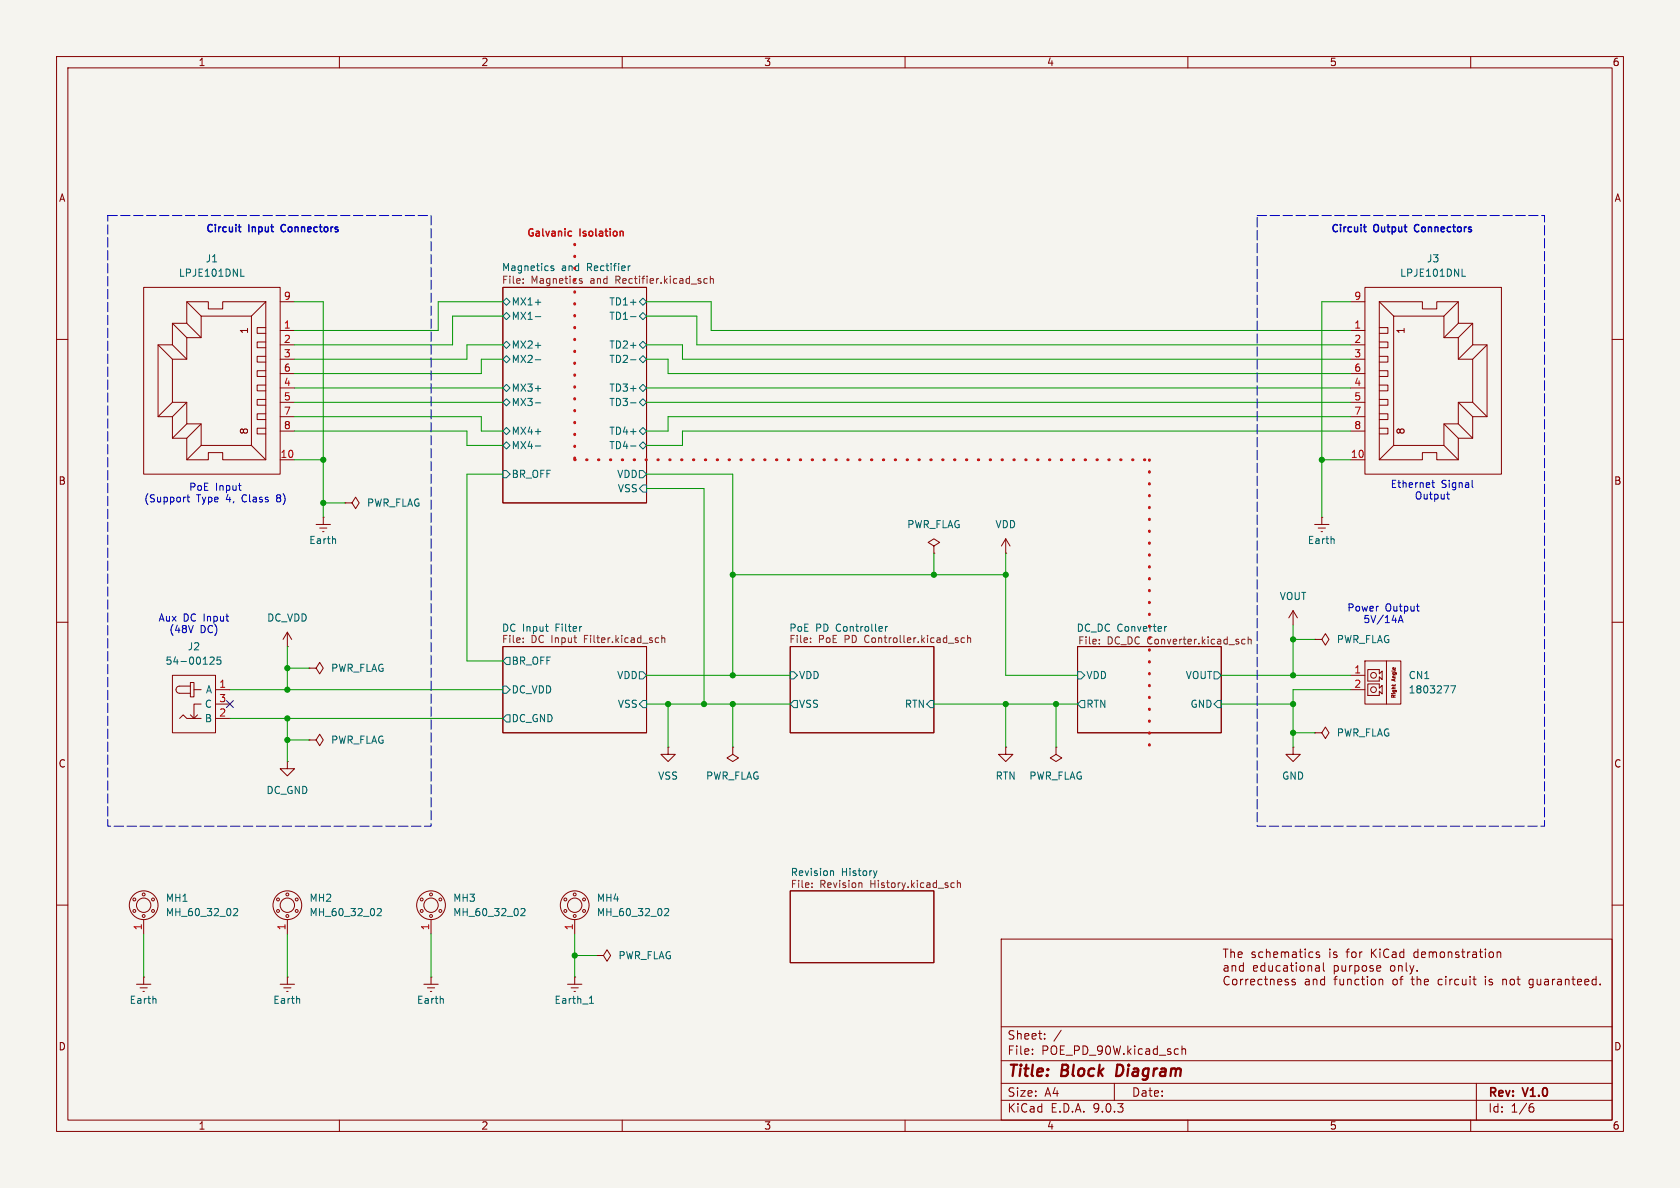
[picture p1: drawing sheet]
<svg xmlns="http://www.w3.org/2000/svg" width="297mm" height="210mm" viewBox="0 0 297 210" stroke-linecap="round" stroke-linejoin="round" font-family="sans-serif">
<path d="M0 0h297v210h-297z" fill="#f5f4ef" stroke="#f5f4ef" stroke-width=".18"/>
<g fill="none" stroke="#840000" stroke-width=".18">
<path d="M10 10h277v190h-277zM12 12h273v186h-273zM60 10v2M110 10v2M160 10v2M210 10v2M260 10v2M25.4 50.8h24.1v33h-24.1zM30.5 57.2l2.5 2.5M33 53.3h3.8v1.3h2.6v-1.3h7.6v28h-7.6v-1.3h-2.6v1.3h-3.8v-3.8h-2.5v-3.8h-2.6v-12.7h2.6v-3.8h2.5zM33 53.3l2.6 2.6M33 57.2l2.6 2.5"/>
<path d="M35.6 55.9h8.8v22.8h-8.8v-3.8h-2.6v-3.8h-2.5v-7.6h2.5v-3.8h2.6zM47 57.9h-1.5v1h1.5M47 53.3l-2.6 2.6M49.5 53.3h2.6M49.5 58.4h2.6M88.9 50.8h25.4v38.1h-25.4zM238.8 53.3h2.5M238.8 58.4h2.5M241.3 50.8h24.1v33h-24.1zM243.8 53.3h7.7v1.3h2.5v-1.3h3.8v3.9h2.5v3.8h2.6v12.7h-2.6v3.8h-2.5v3.8h-3.8v-1.3h-2.5v1.3h-7.7zM243.8 57.9h1.6v1h-1.6M243.8 53.3l2.6 2.6"/>
<path d="M246.4 55.9h8.9v3.8h2.5v3.8h2.5v7.6h-2.5v3.8h-2.5v3.8h-8.9zM257.8 53.3l-2.5 2.6M257.8 57.2l-2.5 2.5M260.3 57.2l-2.5 2.5M10 60h2M27.9 61l2.6 2.5M30.5 71.1l-2.6 2.6M30.5 61l2.5 2.5M33 71.1l-2.5 2.6M33 74.9l-2.5 2.6M35.6 74.9l-2.6 2.6M35.6 78.7l-2.6 2.6"/>
<path d="M44.4 78.7l2.6 2.6M47 60.5h-1.5v1h1.5M47 63h-1.5v1h1.5M47 65.5h-1.5v1h1.5M47 68.1h-1.5v1h1.5M47 70.6h-1.5v1h1.5M47 73.2h-1.5v1h1.5M47 75.7h-1.5v1h1.5M49.5 61h2.6M49.5 63.5h2.6M49.5 66h2.6M49.5 68.6h2.6"/>
<path d="M49.5 71.1h2.6M49.5 73.7h2.6M49.5 76.2h2.6M238.8 61h2.5M238.8 63.5h2.5M238.8 66h2.5M238.8 68.6h2.5M238.8 71.1h2.5M238.8 73.7h2.5M238.8 76.2h2.5M243.8 60.5h1.6v1h-1.6M243.8 63h1.6v1h-1.6"/>
<path d="M243.8 65.5h1.6v1h-1.6M243.8 68.1h1.6v1h-1.6M243.8 70.6h1.6v1h-1.6M243.8 73.2h1.6v1h-1.6M243.8 75.7h1.6v1h-1.6M246.4 78.7l-2.6 2.6M255.3 74.9l2.5 2.6M255.3 78.7l2.5 2.6M257.8 71.1l2.5 2.6M257.8 74.9l2.5 2.6M260.3 71.1l2.6 2.6M260.3 61l-2.5 2.5"/>
<path d="M262.9 61l-2.6 2.5M285 60h2M49.5 81.3h2.6M55.9 92.7h2.5M56.5 93.3h1.3M57 94h.3M57.1 91.4h.1M57.1 91.4v1.3M61 88.9h1.2l.7-1 .6 1-.6 1-.7-1M61 88.9h.1M165.1 96.5l1-.6-1-.6-1 .6 1 .6v1.3M165.1 97.8h.1"/>
<path d="M177.8 97.8h.1M177.8 95.3l-.8 1.2M177.8 95.3l.8 1.2M177.8 95.3v2.5M232.4 92.7h2.5M233 93.3h1.3M233.6 94h.2M233.7 91.4h.1M233.7 91.4v1.3M238.8 81.3h2.5M10 110h2M30.5 119.4h7.6v10.1h-7.6z"/>
<path d="M50.8 114.3h.1M50.8 111.8l-.8 1.2M50.8 111.8l.8 1.2M50.8 111.8v2.5M54.6 118.1h1.3l.6-1 .6 1-.6 1-.6-1M54.6 118.1h.1M88.9 114.3h25.4v15.2h-25.4zM139.7 114.3h25.4v15.2h-25.4zM190.5 114.3h25.4v15.2h-25.4zM228.6 108l-.8 1.2M228.6 108l.8 1.2M228.6 108v2.5"/>
<path d="M232.4 113h1.3l.6-1 .6 1-.6 1-.6-1M232.4 113h.1M238.8 119.4h2.5M241.3 116.8h6.3v7.7h-6.3zM241.8 118.4h2v.7l.5-.5v1.5l-.5-.5v.8h-2zM245.1 116.8v7.7M285 110h2M31.7 127l.7-.6 .6 .6h2.6M33.7 120.7h.6v2.5h-.6zM33.7 121.3h-2a.63 .63 0 0 0-.6 .6 .63 .63 0 0 0 .6 .7h2M33.7 126.4l.6 .6M34.3 121.9h1.3"/>
<path d="M34.9 126.4l-.6 .6M35.6 124.5h-1.3v2.5M38.1 121.9h2.5M38.1 124.5h2.5M38.1 127h2.5M50.8 134.6v1.3h1.3l-1.3 1.3-1.3-1.3h1.3M50.8 134.6h.1M54.6 130.8h1.3l.6-1 .6 1-.6 1-.6-1M54.6 130.8h.1M118.1 132.1v1.3h1.3l-1.3 1.2-1.3-1.2h1.3M118.1 132.1h.1M129.5 132.1v1.3l1.1 .6-1.1 .6-1-.6 1-.6"/>
<path d="M129.5 132.1h.1M177.8 132.1v1.3h1.3l-1.3 1.2-1.3-1.2h1.3M177.8 132.1h.1M186.7 132.1v1.3l1 .6-1 .6-1-.6 1-.6M186.7 132.1h.1M228.6 132.1v1.3h1.3l-1.3 1.2-1.3-1.2h1.3M228.6 132.1h.1M232.4 129.5h1.3l.6-1 .6 1-.6 1.1-.6-1.1M232.4 129.5h.1M238.8 121.9h2.5M241.8 120.9h2v.8l.5-.5v1.5l-.5-.5v.7h-2zM246.2 121v.3"/>
<path d="M246.7 121l-.1 .2h-.6M139.7 157.5h25.4v12.7h-25.4zM10 160h2M24.1 174h2.6M24.8 174.6h1.2M25.3 175.3h.2M25.4 172.7h.1M25.4 162.6v2.5M25.4 172.7v1.3M49.5 174h2.6M50.2 174.6h1.2M50.7 175.3h.2"/>
<path d="M50.8 172.7h.1M50.8 162.6v2.5M50.8 172.7v1.3M74.9 174h2.6M75.6 174.6h1.2M76.1 175.3h.2M76.2 172.7h.1M76.2 162.6v2.5M76.2 172.7v1.3M100.3 174h2.6M101 174.6h1.2M101.5 175.3h.2"/>
<path d="M101.6 172.7h.1M101.6 162.6v2.5M101.6 172.7v1.3M105.4 168.9h1.3l.6-1 .6 1-.6 1-.6-1M105.4 168.9h.1M177 166h108v32h-108zM216.2 167.8h.9M216.7 167.8v1.5M216.7 172.7a.74 .74 0 0 0-.3 .9 .74 .74 0 0 0 .8 .4h.1M217.2 172.7h.1M217.6 167.8v1.5M217.6 168.4l.2-.1h.4v1"/>
<path d="M218 173.2l.4-.1 .3 .3v.4l-.3 .3-.4-.1-.1-.2v-.4zM218.9 168.8l.7-.2-.1-.3h-.4l-.2 .2 .1 .7h.5M219.3 173.1v1M219.7 173.1l-.2 .1-.2 .2M220.2 173.1v1M220.7 173.1l-.3 .1-.2 .2M221.1 173.6l.7-.1-.1-.3-.4-.1-.2 .2 .1 .7h.5M221.9 168.3h-.4l-.2 .2 .1 .2 .5 .1v.4h-.6M223.1 173.2l-.4-.1-.3 .3v.4l.1 .2h.6M223.2 168.3h-.4l-.3 .3v.4l.2 .2h.5M223.5 173.1h.6M223.7 172.6v1.3l.4 .2"/>
<path d="M223.9 168.4l.2-.1h.4v1M223.9 167.8v1.5M224.6 173.2l.2-.1 .4 .1v.9M224.6 173.1v1M225.2 168.8l.7-.2-.1-.3h-.4l-.2 .2v.7h.6M225.9 173.6l.7-.1-.1-.3-.4-.1-.2 .2 .1 .7h.5M226.5 168.4l.5-.1 .2 .2M226.5 168.3v1M227.2 168.5l.2-.2h.3l.1 1M227.2 168.5v.8M227.7 173.2l-.3-.1-.2 .2v.2l.5 .2v.3h-.5M228.5 168.3h.6l.1 1"/>
<path d="M229 173.2l-.4-.1-.2 .2 .1 .2 .5 .2v.3h-.6M229.2 168.6l-.5 .1a.29 .29 0 0 0-.3 .3 .29 .29 0 0 0 .3 .3l.5-.1M229.7 168.3h.5M229.9 167.8v1.3l.3 .2M230.7 167.8v.1M230.7 168.3v1M230.8 173.2h.6l.1 .9M231.5 173.5h-.5a.29 .29 0 0 0-.3 .3 .29 .29 0 0 0 .3 .3l.5-.1M232.1 168.3h-.4l-.3 .3v.4l.1 .2h.6M232.2 173.2l.2-.1 .3 .1 .1 .9M232.2 173.1v1M232.6 170.8h.6v.9"/>
<path d="M233.2 171l-.5 .1a.29 .29 0 0 0-.2 .3 .29 .29 0 0 0 .2 .3l.5-.1M233.2 168.3h-.3l-.2 .2v.2l.5 .1v.4h-.5M234 170.2v1.3l.2 .2M234.2 173.2l-.5-.1-.2 .3v.4l.1 .2h.6M234.2 172.6v1.5M235.1 167.8v.1M235.1 168.3v1M235.8 173.1h.6M236.1 172.7l-.1 1.4M236.3 168.3h-.3l-.3 .2 .1 .2 .5 .1v.4h-.6M236.9 173.1l.1 .9 .3 .1 .2-.1M237.2 170.7v.8l.1 .1 .4 .1"/>
<path d="M237.5 173.1v1M238 168.3h.5M238.2 173.2l.3-.1 .3 .1 .1 .9M238.2 173.1v1M238.5 167.8l-.3 .2v1.3M239.1 168.3h.4l.2 .3v.4l-.2 .3-.4-.1-.1-.2v-.4zM240.2 173.2l-.4-.1-.3 .3v.4l.2 .2h.5M240.4 168.3v1M240.7 173.1h.5M240.8 168.3h-.3l-.1 .3M240.9 172.6v1.3l.3 .2M241.3 170.7l.3 .3v.4l-.3 .3"/>
<path d="M241.7 172.6v.1M241.7 173.1v1M242.5 167.8v1.5M242.5 173.2l.4-.1 .3 .3v.4l-.3 .3-.4-.1-.1-.2v-.4zM242.7 168.4l.6 .9M243.3 167.8l-.8 .8M243.8 173.2l.2-.1 .4 .1 .1 .9M243.8 173.1v1M244 167.8v.1M244 168.3v1M245.5 167.9a.6 .6 0 0 0-.7 0 .6 .6 0 0 0-.2 .7 .56 .56 0 0 0 .3 .6 .56 .56 0 0 0 .6-.1M246.2 168.3h.5l.1 1"/>
<path d="M246.4 173.2l.3-.1 .3 .3v.4l-.3 .3-.3-.1-.2-.2v-.4zM246.8 168.6l-.5 .1a.29 .29 0 0 0-.2 .3 .29 .29 0 0 0 .2 .3l.5-.1M247.5 173.1h.5M247.7 172.7v1.4M248.2 168.3h-.5l-.2 .3v.4l.1 .2h.6M248.2 167.8v1.5M249.2 170.7l.4 1M249.5 173.1h.5M249.6 171.7l-.1 .3-.3 .2M249.7 172.6v1.3l.3 .2M250 170.7l-.4 1M250.5 173.2l.2-.1 .4 .1 .1 .9"/>
<path d="M250.5 172.6v1.5M250.7 168.3h-.5l-.2 .3v.4l.1 .2h.6M250.7 167.8v1.5M251.3 168.8l.7-.2v-.3h-.5l-.2 .2 .1 .7h.6M251.8 173.6l.7-.1v-.3l-.5-.1-.2 .2 .1 .7h.6M252.7 168.4l.4-.1 .2 .2M252.7 168.3v1M253.3 168.5l.2-.2h.4l.1 1M253.3 168.5v.8M254.7 168.3h.4l.3 .3v.4l-.3 .3-.4-.1-.1-.2v-.4zM255 173.2l-.5-.1-.3 .3v.4l.2 .2h.6M255.5 172.7h.1"/>
<path d="M255.6 172.6v.1M255.6 173.1v1M255.7 172.7h-.1M256 168.4l.2-.1h.4l.1 1M256 168.3v1M256.3 173.1v1M256.7 173.1l-.2 .1-.2 .2M257.9 173.2l-.4-.1-.3 .3v.4l.1 .2h.6M257.9 168.3h-.4l-.2 .2 .1 .2 .5 .1v.4h-.6M258.4 168.3h.6M258.5 173.1l.1 .9 .4 .1 .2-.1M258.6 167.8v1.3l.4 .2"/>
<path d="M259.2 173.1v1M259.5 168.3v1M259.8 172.7h.1M259.9 172.6v.1M259.9 173.1v1M259.9 168.3h-.3l-.1 .3M260 172.7h-.1M260.4 173.1h.6M260.4 168.3h.6v1M260.6 172.6v1.3l.4 .2M261 168.6l-.5 .1a.29 .29 0 0 0-.2 .3 .29 .29 0 0 0 .2 .3l.5-.1M261.5 168.3h.6"/>
<path d="M261.7 167.8v1.3l.4 .2M262.5 172.7h.1M262.6 172.6v.1M262.6 173.1v1M262.6 167.8v.1M262.6 168.3v1M262.7 172.7h-.1M263.4 168.3h.3l.3 .3v.4l-.3 .3-.3-.1-.2-.2v-.4zM263.8 173.2l-.3-.1-.3 .2 .1 .2 .5 .2v.3h-.6M264.7 168.4l.2-.1h.3l.1 1M264.7 168.3v1M265.7 173.2l.2-.1 .3 .1 .1 .9"/>
<path d="M265.7 173.1v1M267.1 173.2l.4-.1 .2 .3v.4l-.2 .3-.4-.1-.1-.2v-.4zM268.2 173.1h.5M268.4 172.6v1.3l.3 .2M271 173.2l-.4-.1-.3 .3v.4l.2 .2h.5M271 173.1v1.2l-.3 .3-.3-.1M271.7 173.1l.1 .9 .4 .1 .2-.1M272.4 173.1v1M273.1 173.2h.6v.9M273.7 173.5h-.5a.29 .29 0 0 0-.2 .3 .29 .29 0 0 0 .2 .3l.5-.1M274.5 173.1v1M274.9 173.1l-.3 .1-.1 .2"/>
<path d="M275.4 173.2h.6v.9M276 173.5h-.5a.29 .29 0 0 0-.2 .3 .29 .29 0 0 0 .2 .3l.5-.1M276.7 173.2l.3-.1 .3 .1 .1 .9M276.7 173.1v1M277.9 173.1h.6M278.1 172.6v1.3l.4 .2M278.9 173.6l.7-.1-.1-.3-.4-.1-.2 .2 .1 .7h.5M280.2 173.6l.7-.1-.1-.3-.4-.1-.2 .2v.7h.6M282.2 173.2l-.5-.1-.2 .3v.4l.1 .2h.6M282.2 172.6v1.5M282.9 174v.1M285 160h2"/>
<path d="M60 198v2M110 198v2M160 198v2M177 194.5h108M177 191.5h108M177 187.5h108M177 181.5h108M182.5 186.3v.1M182.5 185.5v.1M184.7 183.6v.1M184.7 182.8v.1M187.6 182.1l-1.3 2"/>
<path d="M197 191.5v3M209 184.9v1.5M209 185.5l.2-.1 .3 .1 .1 .9M210 198v2M260 198v2M261 191.5v6.5M270.6 195.7h.4l.2 .3-.1 .5-.5 .1M271 195.1l-.4 .1"/>
<circle cx="242.8" cy="119.4" r=".51"/>
<circle cx="242.8" cy="121.9" r=".51"/>
<circle cx="23.7" cy="159" r=".25"/>
<circle cx="25.4" cy="158.1" r=".25"/>
<circle cx="27.1" cy="159" r=".25"/>
<circle cx="49.1" cy="159" r=".25"/>
<circle cx="50.8" cy="158.1" r=".25"/>
<circle cx="52.5" cy="159" r=".25"/>
<circle cx="74.5" cy="159" r=".25"/>
<circle cx="76.2" cy="158.1" r=".25"/>
<circle cx="77.9" cy="159" r=".25"/>
<circle cx="99.9" cy="159" r=".25"/>
<circle cx="101.6" cy="158.1" r=".25"/>
<circle cx="103.3" cy="159" r=".25"/>
<circle cx="23.7" cy="161" r=".25"/>
<circle cx="25.4" cy="160" r="2.54"/>
<circle cx="25.4" cy="161.9" r=".25"/>
<circle cx="25.4" cy="160" r="1.27"/>
<circle cx="27.1" cy="161" r=".25"/>
<circle cx="49.1" cy="161" r=".25"/>
<circle cx="50.8" cy="160" r="2.54"/>
<circle cx="50.8" cy="161.9" r=".25"/>
<circle cx="50.8" cy="160" r="1.27"/>
<circle cx="52.5" cy="161" r=".25"/>
<circle cx="74.5" cy="161" r=".25"/>
<circle cx="76.2" cy="160" r="2.54"/>
<circle cx="76.2" cy="161.9" r=".25"/>
<circle cx="76.2" cy="160" r="1.27"/>
<circle cx="77.9" cy="161" r=".25"/>
<circle cx="99.9" cy="161" r=".25"/>
<circle cx="101.6" cy="160" r="2.54"/>
<circle cx="101.6" cy="161.9" r=".25"/>
<circle cx="101.6" cy="160" r="1.27"/>
<circle cx="103.3" cy="161" r=".25"/>
</g>
<path d="M197.6 188.2l-.3 2h.5" fill="none" stroke="#840000" stroke-width=".4"/>
<g fill="none" stroke="#006464" stroke-width=".18">
<path d="M42.6 48.8h.6M88.9 53.3l.6-.6 .7 .6-.7 .7zM88.9 55.9l.6-.7 .7 .7-.7 .6zM94.6 53.4h1M94.6 56h1M97.9 47.1l-.3-.1-.2 .2 .1 .2 .4 .1v.3h-.5M111.1 47v.8M111.4 47l-.3 .2M111.5 56h.9M113 53.3l.7-.6 .6 .6-.6 .7zM113 55.9l.7-.7 .6 .7-.6 .6zM258.5 48.8h.6"/>
<path d="M88.9 71.1l.6-.6 .7 .6-.7 .7zM88.9 76.2l.6-.6 .7 .6-.7 .6zM88.9 78.7l.6-.6 .7 .6-.7 .7zM88.9 68.6l.6-.7 .7 .7-.7 .6zM88.9 61l.6-.7 .7 .7-.7 .6zM88.9 63.5l.6-.6 .7 .6-.7 .6zM94.6 71.2h1M94.6 76.3h1M94.6 78.8h1M94.6 68.7h1M94.6 61.1h1M94.6 63.6h1"/>
<path d="M111.5 71.2h.9M111.5 78.8h.9M111.5 63.6h.9M113 78.7l.7-.6 .6 .6-.6 .7zM113 71.1l.7-.6 .6 .6-.6 .7zM113 76.2l.7-.6 .6 .6-.6 .6zM113 68.6l.7-.7 .6 .7-.6 .6zM113 61l.7-.7 .6 .7-.6 .6zM113.7 62.9l.6 .6-.6 .6-.7-.6zM59.3 95.3v.8M88.9 83.2h.6l.7 .6-.7 .7h-.6zM113 83.2h.7l.6 .6-.6 .7h-.7z"/>
<path d="M113.7 85.7h.6v1.3h-.6l-.7-.6zM235.8 95.3l.1 .8M37.1 116.3l.5-.2 .3 .4-.8 .9h.8M39 116.1h-.6l-.1 .7 .2-.2 .4 .1 .2 .2-.1 .4-.2 .1-.5-.1M88.9 116.8l.6-.6h.7v1.3h-.7zM96.4 110.7h.5M96.8 111.6h.1M113 118.7h.7l.6 .7-.6 .6h-.7zM139.7 118.7h.6l.7 .7-.7 .6h-.6zM156.5 110.7v.9M156.9 110.7l-.4 .3M190.5 118.7h.6l.7 .7-.7 .6h-.6z"/>
<path d="M205.9 110.7v.9M206.3 110.7l-.4 .3M214.6 118.7h.7l.6 .7-.6 .6h-.7zM88.9 121.3h.6l.7 .6-.7 .7h-.6zM89.5 126.4h.7v1.2h-.7l-.6-.6zM113.7 123.8h.6v1.3h-.6l-.7-.6zM140.3 123.8h.7v1.3h-.7l-.6-.6zM164.5 123.8h.6v1.3h-.6l-.7-.6zM191.1 123.8h.7v1.3h-.7l-.6-.6zM215.3 123.8h.6v1.3h-.6l-.7-.6zM256.5 121.2h.8l-.5 1.3M146.9 154h.4l.1 .8"/>
<path d="M155 153.9l-.3 .9M27.5 176.6l.1 .8M41.3 160.7l.5-.1 .2 .4-.8 .9h.8M52.9 176.6l.1 .8M66.7 160.7l.5-.1 .2 .4-.8 .9h.8M78.3 176.6l.1 .8M92.1 160.7l.5-.1 .2 .4-.8 .9h.8M104.2 177.4h.7M104.3 176.4l.3-.3v1.3M117.5 160.7l.5-.1 .2 .4-.8 .9h.8"/>
</g>
<g fill="none" stroke="#725600" stroke-width=".18">
<path d="M92.5 50v.1M92.5 49.3v.1M102.5 49.6l.4 .1 .1 .2-.2 .2-.4-.1M102.5 49.3h.4M124.4 49.8l.3 .3 .3-.1M125 49.3l-.3-.1-.3 .3M125.6 49.4l.2-.2 .3 .1v.8M125.6 48.8v1.3M92.5 112.8v.1M92.5 113.5v.1M116.1 112.7l.3 .1M116.4 113.5l-.3 .1"/>
<path d="M117 112.9l.2-.2 .3 .1v.8M117 112.3v1.3M143.3 113.5v.1M143.3 112.8v.1M170.5 112.8l-.4-.1-.2 .3 .1 .5h.5M171.1 112.9l.1-.2 .3 .1 .1 .8M171.1 112.3v1.3M194.3 113.7v.1M194.3 113.1v.1M219.5 113.6l.2 .2h.4M220.1 113.1l-.4-.1-.2 .2M220.7 113.1l.1-.1 .3 .1 .1 .7"/>
<path d="M220.7 112.6v1.2M143.5 156.8v.1M143.5 156.1v.1M152.2 156.1l.2 .1v.7M168.2 156.8h.5M168.2 156.1h.5M169.3 156.2l.1-.1h.3l.1 .8M169.3 155.6v1.3"/>
</g>
<path d="M101.6 43.2v38.1M101.6 81.3h101.6M203.2 81.3v52.1" fill="none" stroke="#f00" stroke-width=".5" stroke-dasharray=".1 2"/>
<g fill="none" stroke="#009600" stroke-width=".18">
<path d="M52.1 53.3h5v38.1M88.9 55.9h-8.9v5.1h-27.9M88.9 53.3h-11.4v5.1h-25.4M114.3 55.9h8.9v5.1h115.6M114.3 53.3h11.4v5.1h113.1M238.8 53.3h-5.1v38.1M52.1 73.7h33v2.5h3.8M52.1 76.2h30.4v2.5h6.4M52.1 71.1h36.8M52.1 68.6h36.8M88.9 63.5h-3.8v2.5h-33M88.9 61h-6.4v2.5h-30.4"/>
<path d="M114.3 63.5h3.8v2.5h120.7M114.3 61h6.3v2.5h118.2M114.3 71.1h124.5M114.3 68.6h124.5M238.8 73.7h-120.7v2.5h-3.8M238.8 76.2h-118.2v2.5h-6.3M52.1 81.3h5M57.1 88.9h3.9M88.9 83.8h-6.4v33h6.4M114.3 83.8h15.2v35.6M114.3 86.4h10.2v38.1M165.1 97.8v3.8"/>
<path d="M177.8 97.8v21.6h12.7M233.7 81.3h5.1M50.8 118.1h3.8M50.8 114.3v7.6M114.3 119.4h25.4M129.5 101.6h48.3M215.9 119.4h22.9M228.6 110.5v8.9M228.6 113h3.8M40.6 121.9h48.3M40.6 127h48.3M50.8 127v7.6"/>
<path d="M50.8 130.8h3.8M114.3 124.5h25.4M118.1 124.5v7.6M129.5 124.5v7.6M165.1 124.5h25.4M177.8 124.5v7.6M186.7 124.5v7.6M215.9 124.5h12.7M228.6 129.5h3.8M238.8 121.9h-10.2v10.2M25.4 165.1v7.6M50.8 165.1v7.6"/>
<path d="M76.2 165.1v7.6M101.6 165.1v7.6M101.6 168.9h3.8"/>
</g>
<path d="M40 123.9l1.2 1.2M41.2 123.9l-1.2 1.2" fill="none" stroke="#000084" stroke-width=".18"/>
<g fill="none" stroke="#0000c2" stroke-width=".18">
<path d="M32.7 87.9h.1M33.1 87.9h.4M33.2 87.5v1l.3 .2M42.2 85.8h.4M42.5 86.7h.1M253.1 85.3h.5M253.3 84.9v1.1l.3 .2M255.9 86.9v1.1l.3 .2M260.3 84.9v1.1l.1 .2M34.2 110.6l-.5 1.2M247.2 110.1l.4-1.3 .4 1.3M247.3 109.7h.6"/>
<path d="M250.4 107.2h.5M250.8 108h.1"/>
</g>
<path d="M42.1 40.1h.5M42.4 40.9l.2 .1M241 40.1h.5M241.3 40.9l.2 .1" fill="none" stroke="#0000c2" stroke-width=".25"/>
<path d="M100.9 40.9h.1M101 41.7h-.1" fill="none" stroke="#f00" stroke-width=".25"/>
<path d="M19 38.1h57.2v108h-57.2zM222.2 38.1h50.8v108h-50.8z" fill="none" stroke="#0000c2" stroke-width=".18" stroke-dasharray="1.7 .6"/>
<g fill="#009600" stroke="#009600" stroke-width=".18">
<circle cx="233.7" cy="81.3" r=".46"/>
<circle cx="228.6" cy="113" r=".46"/>
<circle cx="228.6" cy="119.4" r=".46"/>
<circle cx="228.6" cy="124.5" r=".46"/>
<circle cx="228.6" cy="129.5" r=".46"/>
<circle cx="57.1" cy="81.3" r=".46"/>
<circle cx="57.1" cy="88.9" r=".46"/>
<circle cx="101.6" cy="168.9" r=".46"/>
<circle cx="50.8" cy="118.1" r=".46"/>
<circle cx="50.8" cy="121.9" r=".46"/>
<circle cx="50.8" cy="127" r=".46"/>
<circle cx="129.5" cy="124.5" r=".46"/>
<circle cx="124.5" cy="124.5" r=".46"/>
<circle cx="118.1" cy="124.5" r=".46"/>
<circle cx="50.8" cy="130.8" r=".46"/>
<circle cx="177.8" cy="124.5" r=".46"/>
<circle cx="165.1" cy="101.6" r=".46"/>
<circle cx="186.7" cy="124.5" r=".46"/>
<circle cx="177.8" cy="101.6" r=".46"/>
<circle cx="129.5" cy="101.6" r=".46"/>
<circle cx="129.5" cy="119.4" r=".46"/>
</g>
<g font-size="2.8" fill="#840000">
<text x="178" y="190.9">Title:</text>
<text x="187.7" y="190.9">Block</text>
<text x="198.2" y="190.9">Diagram</text>
</g>
<g font-size="2.1" fill="#840000">
<text x="216" y="172">The</text>
<text x="221.1" y="172">schematics</text>
<text x="235" y="172">is</text>
<text x="238.2" y="172">for</text>
<text x="242.6" y="172">KiCad</text>
<text x="250.4" y="172">demonstration</text>
<text x="178" y="184">Sheet:</text>
<text x="178" y="186.7">File:</text>
<text x="184.1" y="186.7">POE_PD_90W.kicad_sch</text>
<text x="178" y="196.9">KiCad</text>
<text x="178" y="194.1">Size:</text>
<text x="184.7" y="194.1">A4</text>
<text x="185.7" y="196.9">E.D.A.</text>
<text x="193.3" y="196.9">9.0.3</text>
<text x="200" y="194.1">Date:</text>
<text x="263" y="194.3">Rev:</text>
<text x="263" y="196.9">Id:</text>
<text x="267.1" y="196.9">1/6</text>
<text x="269.4" y="194.3">V1.0</text>
</g>
<g font-size="1.8" fill="#840000">
<text x="35" y="11.9">1</text>
<text x="85" y="11.9">2</text>
<text x="135" y="11.9">3</text>
<text x="185" y="11.9">4</text>
<text x="235" y="11.9">5</text>
<text x="285" y="11.9">6</text>
<text x="10.3" y="35.9">A</text>
<text x="285.3" y="35.9">A</text>
<text x="44" y="59.1" transform="rotate(-90 44 59.1)">1</text>
<text x="248.5" y="59.1" transform="rotate(-90 248.5 59.1)">1</text>
<text x="44" y="76.9" transform="rotate(-90 44 76.9)">8</text>
<text x="248.5" y="76.9" transform="rotate(-90 248.5 76.9)">8</text>
<text x="10.3" y="85.9">B</text>
<text x="285.3" y="85.9">B</text>
<text x="10.3" y="135.9">C</text>
<text x="285.3" y="135.9">C</text>
<text x="10.3" y="185.9">D</text>
<text x="285.3" y="185.9">D</text>
<text x="35" y="199.9">1</text>
<text x="85" y="199.9">2</text>
<text x="135" y="199.9">3</text>
<text x="185" y="199.9">4</text>
<text x="235" y="199.9">5</text>
<text x="285" y="199.9">6</text>
</g>
<g font-size="1.8" fill="#0000c2">
<text x="36.2" y="41.4">Circuit</text>
<text x="43.9" y="41.4">Input</text>
<text x="50.2" y="41.4">Connectors</text>
<text x="235.2" y="41.4">Circuit</text>
<text x="242.9" y="41.4">Output</text>
<text x="250.6" y="41.4">Connectors</text>
<text x="25.4" y="89">(Support</text>
<text x="33.3" y="87">PoE</text>
<text x="34.7" y="89">Type</text>
<text x="38.1" y="87">Input</text>
<text x="40.1" y="89">4,</text>
<text x="43.1" y="89">Class</text>
<text x="49.4" y="89">8)</text>
<text x="245.8" y="86.5">Ethernet</text>
<text x="250" y="88.5">Output</text>
<text x="254.8" y="86.5">Signal</text>
<text x="27.9" y="110.1">Aux</text>
<text x="29.8" y="112.1">(48V</text>
<text x="32.4" y="110.1">DC Input</text>
<text x="35.4" y="112.1">DC)</text>
<text x="238.1" y="108.3">Power</text>
<text x="240.9" y="110.3">5V/14A</text>
<text x="244.9" y="108.3">Output</text>
</g>
<g font-size="1.8" fill="#006464">
<text x="36.3" y="46.6">J1</text>
<text x="252.2" y="46.6">J3</text>
<text x="31.5" y="49.1">LPJE101DNL</text>
<text x="88.6" y="48">Magnetics</text>
<text x="99.3" y="48">and</text>
<text x="103.9" y="48">Rectifier</text>
<text x="247.4" y="49.1">LPJE101DNL</text>
<text x="90.4" y="54.2">MX1+</text>
<text x="90.4" y="56.7">MX1-</text>
<text x="107.6" y="54.2">TD1+</text>
<text x="107.6" y="56.7">TD1-</text>
<text x="90.4" y="61.8">MX2+</text>
<text x="90.4" y="64.4">MX2-</text>
<text x="107.6" y="64.4">TD2-</text>
<text x="107.6" y="61.8">TD2+</text>
<text x="90.4" y="72">MX3-</text>
<text x="90.4" y="69.4">MX3+</text>
<text x="107.6" y="72">TD3-</text>
<text x="107.6" y="69.4">TD3+</text>
<text x="90.4" y="77.1">MX4+</text>
<text x="107.6" y="77.1">TD4+</text>
<text x="90.4" y="79.6">MX4-</text>
<text x="107.6" y="79.6">TD4-</text>
<text x="64.8" y="89.8">PWR_FLAG</text>
<text x="90.4" y="84.7">BR_OFF</text>
<text x="109" y="84.7">VDD</text>
<text x="109.1" y="87.2">VSS</text>
<text x="160.3" y="93.6">PWR_FLAG</text>
<text x="175.9" y="93.6">VDD</text>
<text x="54.6" y="96.4">Earth</text>
<text x="231.1" y="96.4">Earth</text>
<text x="226.1" y="106.3">VOUT</text>
<text x="47.1" y="110.1">DC_VDD</text>
<text x="98.3" y="111.8">Filter</text>
<text x="139.4" y="111.8">PoE</text>
<text x="236.2" y="113.9">PWR_FLAG</text>
<text x="29.2" y="117.7">54-00125</text>
<text x="33.1" y="115.2">J2</text>
<text x="58.4" y="119">PWR_FLAG</text>
<text x="90.4" y="117.7">BR_OFF</text>
<text x="36.1" y="125.3">C</text>
<text x="36.3" y="122.8">A</text>
<text x="90.4" y="122.8">DC_VDD</text>
<text x="109" y="120.2">VDD</text>
<text x="109.1" y="125.3">VSS</text>
<text x="141.2" y="120.2">VDD</text>
<text x="141.2" y="125.3">VSS</text>
<text x="159.9" y="125.3">RTN</text>
<text x="192" y="120.2">VDD</text>
<text x="192" y="125.3">RTN</text>
<text x="209.5" y="120.2">VOUT</text>
<text x="210.4" y="125.3">GND</text>
<text x="248.9" y="122.8">1803277</text>
<text x="248.9" y="120.2">CN1</text>
<text x="36.1" y="127.9">B</text>
<text x="58.4" y="131.7">PWR_FLAG</text>
<text x="90.4" y="127.9">DC_GND</text>
<text x="236.2" y="130.4">PWR_FLAG</text>
<text x="47" y="140.6">DC_GND</text>
<text x="116.3" y="138">VSS</text>
<text x="124.7" y="138">PWR_FLAG</text>
<text x="175.9" y="138">RTN</text>
<text x="181.9" y="138">PWR_FLAG</text>
<text x="226.6" y="138">GND</text>
<text x="139.7" y="154.9">Revision</text>
<text x="148.7" y="154.9">History</text>
<text x="29.2" y="159.6">MH1</text>
<text x="54.6" y="159.6">MH2</text>
<text x="80" y="159.6">MH3</text>
<text x="105.4" y="159.6">MH4</text>
<text x="29.2" y="162.2">MH_60_32_02</text>
<text x="54.6" y="162.2">MH_60_32_02</text>
<text x="80" y="162.2">MH_60_32_02</text>
<text x="105.4" y="162.2">MH_60_32_02</text>
<text x="109.2" y="169.8">PWR_FLAG</text>
<text x="22.8" y="177.6">Earth</text>
<text x="48.2" y="177.6">Earth</text>
<text x="73.6" y="177.6">Earth</text>
<text x="97.9" y="177.6">Earth_1</text>
</g>
<g font-size="1.8" fill="#f00">
<text x="93" y="42.2">Galvanic</text>
<text x="102.5" y="42.2">Isolation</text>
</g>
<g font-size="1.8" fill="#a90000">
<text x="50.1" y="53.1">9</text>
<text x="239.3" y="53.1">9</text>
<text x="50.1" y="58.2">1</text>
<text x="239.3" y="58.2">1</text>
<text x="50.1" y="60.7">2</text>
<text x="50.1" y="63.2">3</text>
<text x="50.1" y="65.8">6</text>
<text x="239.3" y="60.7">2</text>
<text x="239.3" y="63.2">3</text>
<text x="239.3" y="65.8">6</text>
<text x="50.1" y="68.3">4</text>
<text x="50.1" y="70.9">5</text>
<text x="239.3" y="68.3">4</text>
<text x="239.3" y="70.9">5</text>
<text x="50.1" y="73.4">7</text>
<text x="50.1" y="75.9">8</text>
<text x="239.3" y="73.4">7</text>
<text x="239.3" y="75.9">8</text>
<text x="49.5" y="81">10</text>
<text x="238.7" y="81">10</text>
<text x="239.3" y="119.1">1</text>
<text x="38.7" y="121.7">1</text>
<text x="38.7" y="124.2">3</text>
<text x="239.3" y="121.7">2</text>
<text x="38.7" y="126.7">2</text>
<text x="25.1" y="164.5" transform="rotate(-90 25.1 164.5)">1</text>
<text x="50.5" y="164.5" transform="rotate(-90 50.5 164.5)">1</text>
<text x="75.9" y="164.5" transform="rotate(-90 75.9 164.5)">1</text>
<text x="101.3" y="164.5" transform="rotate(-90 101.3 164.5)">1</text>
</g>
<g font-size="1.8" fill="#725600">
<text x="88.6" y="50.5">File:</text>
<text x="93.9" y="50.5">Magnetics</text>
<text x="104.5" y="50.5">and</text>
<text x="109.1" y="50.5">Rectifier.kicad_sch</text>
<text x="88.6" y="111.8">DC Input</text>
<text x="88.6" y="114">File:</text>
<text x="93.9" y="114">DC Input</text>
<text x="103.5" y="114">Filter.kicad_sch</text>
<text x="139.4" y="114">File:</text>
<text x="144.2" y="111.8">PD</text>
<text x="144.7" y="114">PoE</text>
<text x="147.9" y="111.8">Controller</text>
<text x="149.4" y="114">PD</text>
<text x="153.1" y="114">Controller.kicad_sch</text>
<text x="190.2" y="111.8">DC_DC Converter</text>
<text x="190.5" y="114.2">File:</text>
<text x="195.7" y="114.2">DC_DC Converter.kicad_sch</text>
<text x="139.7" y="157.3">File:</text>
<text x="144.9" y="157.3">Revision</text>
<text x="154" y="157.3">History.kicad_sch</text>
</g>
<g font-size=".9" fill="#840000">
<text x="246.9" y="123.6" transform="rotate(-90 246.9 123.6)">Right</text>
<text x="246.9" y="120.3" transform="rotate(-90 246.9 120.3)">Angle</text>
</g>
</svg>
